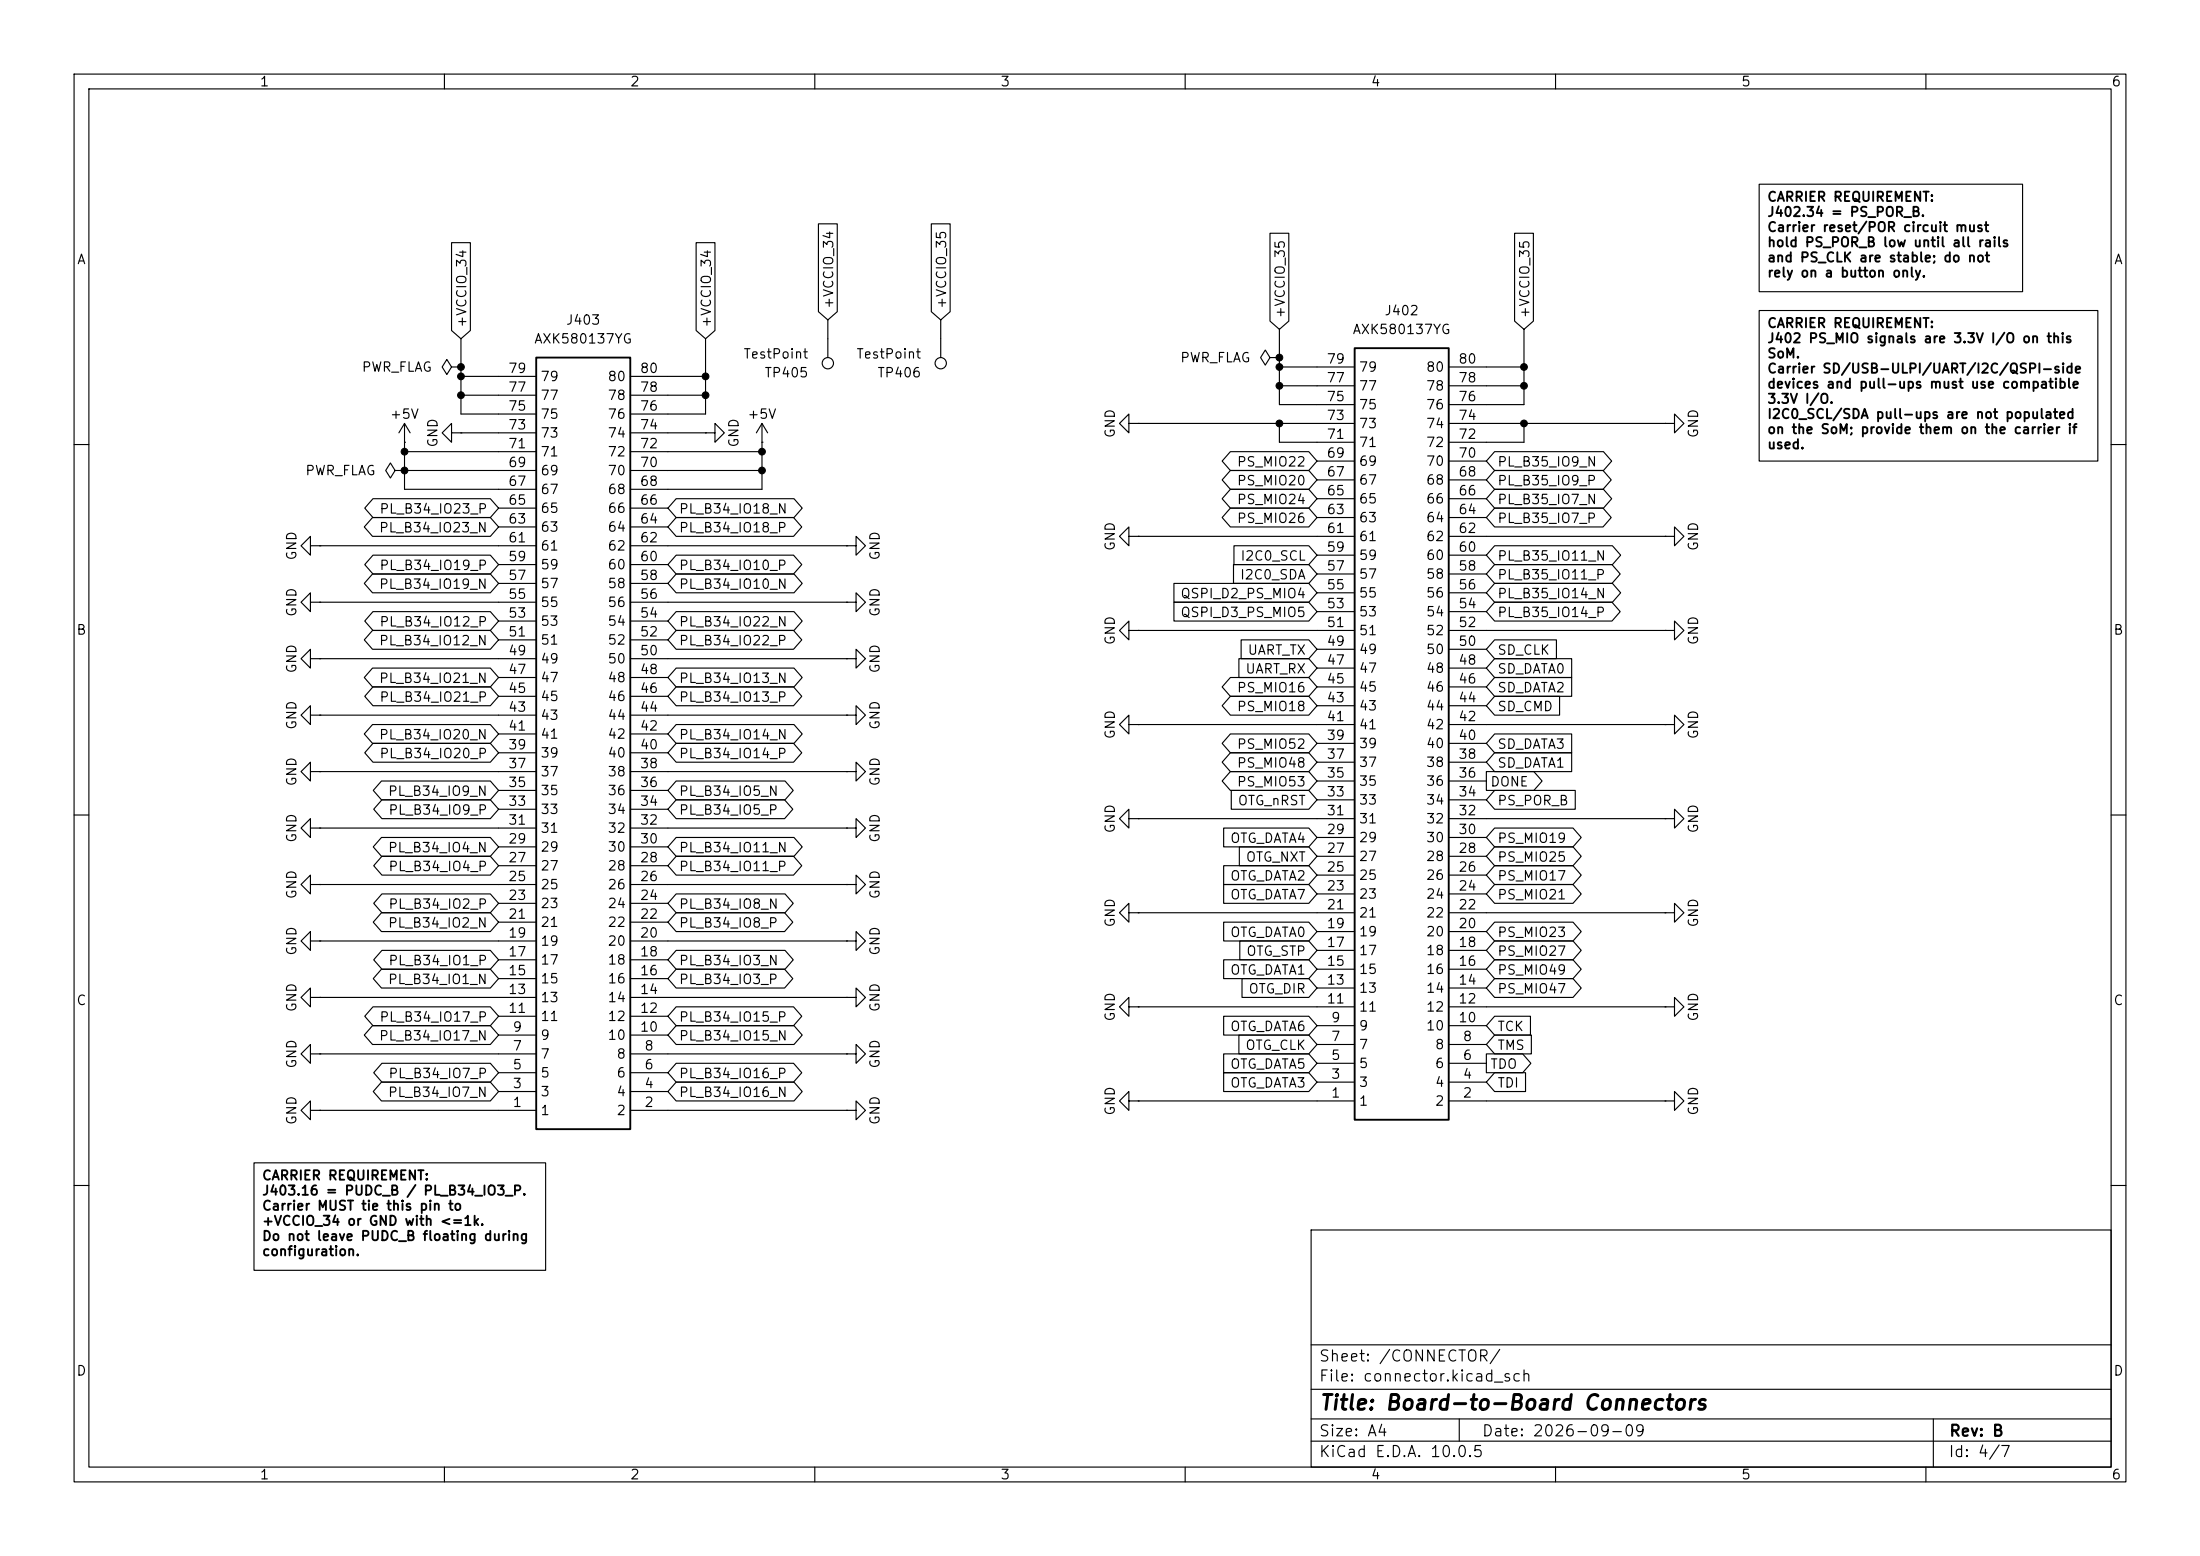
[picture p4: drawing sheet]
<svg xmlns="http://www.w3.org/2000/svg" width="297mm" height="210mm" viewBox="0 0 297 210" stroke-linecap="round" stroke-linejoin="round" font-family="sans-serif">
<g fill="none" stroke="#000" stroke-width=".15">
<path d="M10 10h277v190h-277zM12 12h273v186h-273zM60 10v2M110 10v2M160 10v2M210 10v2M260 10v2M61 32.8h2.5v11.8l-1.3 1.1-1.2-1.1zM94 32.8h2.5v11.8l-1.3 1.1-1.2-1.1zM110.5 30.2h2.5v11.9l-1.2 1.1-1.3-1.1zM125.7 30.2h2.6v11.9l-1.3 1.1-1.3-1.1zM171.4 31.5h2.6v11.8l-1.3 1.2-1.3-1.2z"/>
<path d="M204.5 31.5h2.5v11.8l-1.3 1.2-1.2-1.2zM237.5 24.9h35.5v14.5h-35.5zM54.6 59.7h.1M54.6 57.2l-.8 1.2M54.6 57.2l.8 1.2M54.6 57.2v8.8h17.8M61 58.4v-1.2l-1.3 1.2 1.3 1.3v-1.3h1.2M61 49.5l-.7-1-.6 1 .6 1 .7-1h1.2M62.2 58.4h.1M62.2 49.5h.1M62.2 58.4h10.2M62.2 45.7v10.2h10.2"/>
<path d="M62.2 53.3h10.2M62.2 50.8h10.2M85.1 58.4h10.1M85.1 53.3h10.1M85.1 50.8h10.1M95.2 58.4h1.3v1.3l1.3-1.3-1.3-1.2v1.2M95.2 58.4h.1M95.2 45.7v10.2h-10.1M102.9 59.7h.1M102.9 57.2v8.8h-17.8M102.9 57.2l.7 1.2M102.9 57.2l-.8 1.2"/>
<path d="M111.8 43.2v5.1M127 43.2v5.1M152.4 57.2v-1.3l-1.3 1.3 1.3 1.2v-1.2h1.3M153.7 57.2h.1M153.7 57.2h29.2M171.4 48.3l-.6-1.1-.6 1.1 .6 1 .6-1h1.3M172.7 48.3h.1M172.7 57.2v2.5h10.2M172.7 44.5v10.1h10.2M172.7 52.1h10.2M172.7 49.5h10.2M195.6 57.2h29.2"/>
<path d="M195.6 52.1h10.1M195.6 49.5h10.1M205.7 57.2v2.5h-10.1M205.7 44.5v10.1h-10.1M224.8 57.2h1.3v1.2l1.2-1.2-1.2-1.3v1.3M224.8 57.2h.1M237.5 41.9h45.7v20.3h-45.7zM10 60h2M41.9 73.7v-1.3l-1.3 1.3 1.3 1.2v-1.2h1.3M43.2 73.7h.1M43.2 73.7h29.2M50.3 77.5h15.9l1.1 1.2-1.1 1.3h-15.9l-1.1-1.3z"/>
<path d="M50.3 69.8h15.9l1.1 1.3-1.1 1.3h-15.9l-1.1-1.3zM50.4 74.9h15.8l1.1 1.3-1.1 1.3h-15.8l-1.2-1.3zM50.4 67.3h15.8l1.1 1.3-1.1 1.3h-15.8l-1.2-1.3zM53.3 63.5l-.6-1-.6 1 .6 1 .6-1h1.3M54.6 63.5h.1M54.6 63.5h17.8M54.6 61h17.8M67.3 78.7h5.1M67.3 76.2h5.1M67.3 71.1h5.1M67.3 68.6h5.1M85.1 78.7h5.1"/>
<path d="M85.1 76.2h5.1M85.1 73.7h29.2M85.1 71.1h5.1M85.1 68.6h5.1M85.1 63.5h17.8M85.1 61h17.8M91.3 74.9h15.8l1.1 1.3-1.1 1.3h-15.8l-1.1-1.3zM91.3 77.5h15.9l1.1 1.2-1.1 1.3h-15.9l-1.1-1.3zM91.3 67.3h15.9l1.1 1.3-1.1 1.3h-15.9l-1.1-1.3zM91.3 69.8h15.8l1.1 1.3-1.1 1.3h-15.8l-1.1-1.3zM114.3 73.7h1.3v1.2l1.2-1.2-1.2-1.3v1.3M114.3 73.7h.1"/>
<path d="M152.4 72.4v-1.3l-1.3 1.3 1.3 1.3v-1.3h1.3M153.7 72.4h.1M153.7 72.4h29.2M158.5 78.7h18.2l1.1 1.3-1.1 1.3h-18.2zM166.1 61h10.6l1.1 1.2-1.1 1.3h-10.6l-1.1-1.3zM166.1 63.5h10.6l1.1 1.3-1.1 1.2h-10.6l-1.1-1.2zM166.1 68.6h10.6l1.1 1.3-1.1 1.2h-10.6l-1.1-1.2zM166.1 66h10.6l1.1 1.3-1.1 1.3h-10.6l-1.1-1.3zM166.5 76.2h10.2l1.1 1.3-1.1 1.2h-10.2zM166.6 73.7h10.1l1.1 1.2-1.1 1.3h-10.1zM177.8 77.5h5.1M177.8 74.9h5.1"/>
<path d="M177.8 69.9h5.1M177.8 67.3h5.1M177.8 64.8h5.1M177.8 62.2h5.1M195.6 77.5h5.1M195.6 74.9h5.1M195.6 72.4h29.2M195.6 69.9h5.1M195.6 67.3h5.1M195.6 64.8h5.1M195.6 62.2h5.1M201.8 78.7h15.9l1.1 1.3-1.1 1.3h-15.9l-1.1-1.3z"/>
<path d="M201.8 76.2h15.8l1.1 1.3-1.1 1.2h-15.8l-1.1-1.2zM201.8 73.7h15.9l1.1 1.2-1.1 1.3h-15.9l-1.1-1.3zM201.8 68.6h14.6l1.1 1.3-1.1 1.2h-14.6l-1.1-1.2zM201.8 66h14.7l1.1 1.3-1.1 1.3h-14.7l-1.1-1.3zM201.8 63.5h14.6l1.1 1.3-1.1 1.2h-14.6l-1.1-1.2zM201.8 61h14.7l1.1 1.2-1.1 1.3h-14.7l-1.1-1.3zM224.8 72.4h1.3v1.3l1.2-1.3-1.2-1.3v1.3M224.8 72.4h.1M285 60h2M41.9 81.3v-1.3l-1.3 1.3 1.3 1.3v-1.3h1.3M41.9 96.5v-1.2l-1.3 1.2 1.3 1.3v-1.3h1.3M41.9 88.9v-1.3l-1.3 1.3 1.3 1.3v-1.3h1.3"/>
<path d="M43.2 81.3h.1M43.2 96.5h.1M43.2 88.9h.1M43.2 96.5h29.2M43.2 88.9h29.2M43.2 81.3h29.2M50.3 97.8h15.9l1.1 1.3-1.1 1.2h-15.9l-1.1-1.2zM50.3 90.2h15.9l1.1 1.2-1.1 1.3h-15.9l-1.1-1.3zM50.3 85.1h15.9l1.1 1.3-1.1 1.2h-15.9l-1.1-1.2zM50.4 92.7h15.8l1.1 1.3-1.1 1.3h-15.8l-1.2-1.3zM50.4 82.5h15.8l1.1 1.3-1.1 1.3h-15.8l-1.2-1.3zM67.3 99.1h5.1"/>
<path d="M67.3 94h5.1M67.3 91.4h5.1M67.3 86.4h5.1M67.3 83.8h5.1M85.1 99.1h5.1M85.1 96.5h29.2M85.1 94h5.1M85.1 91.4h5.1M85.1 88.9h29.2M85.1 86.4h5.1M85.1 83.8h5.1M85.1 81.3h29.2"/>
<path d="M91.3 97.8h15.9l1.1 1.3-1.1 1.2h-15.9l-1.1-1.2zM91.3 90.2h15.9l1.1 1.2-1.1 1.3h-15.9l-1.1-1.3zM91.3 85.1h15.8l1.1 1.3-1.1 1.2h-15.8l-1.1-1.2zM91.3 82.5h15.9l1.1 1.3-1.1 1.3h-15.9l-1.1-1.3zM91.3 92.7h15.8l1.1 1.3-1.1 1.3h-15.8l-1.1-1.3zM114.3 88.9h1.3v1.3l1.2-1.3-1.2-1.3v1.3M114.3 88.9h.1M114.3 96.5h1.3v1.3l1.2-1.3-1.2-1.2v1.2M114.3 96.5h.1M114.3 81.3h1.3v1.3l1.2-1.3-1.2-1.3v1.3M114.3 81.3h.1M152.4 97.8v-1.3l-1.3 1.3 1.3 1.3v-1.3h1.3"/>
<path d="M152.4 85.1v-1.3l-1.3 1.3 1.3 1.3v-1.3h1.3M153.7 97.8h.1M153.7 85.1h.1M153.7 97.8h29.2M153.7 85.1h29.2M158.5 81.3h18.2l1.1 1.3-1.1 1.2h-18.2zM166.1 91.4h10.6l1.1 1.3-1.1 1.3h-10.6l-1.1-1.3zM166.1 99.1h10.6l1.1 1.2-1.1 1.3h-10.6l-1.1-1.3zM166.1 94h10.6l1.1 1.3-1.1 1.2h-10.6l-1.1-1.2zM167.3 88.9h9.4l1.1 1.3-1.1 1.2h-9.4zM167.6 86.4h9.1l1.1 1.2-1.1 1.3h-9.1zM177.8 95.3h5.1"/>
<path d="M177.8 92.7h5.1M177.8 90.2h5.1M177.8 87.6h5.1M177.8 82.6h5.1M177.8 80h5.1M195.6 97.8h29.2M195.6 95.3h5.1M195.6 92.7h5.1M195.6 90.2h5.1M195.6 87.6h5.1M195.6 85.1h29.2M195.6 82.6h5.1"/>
<path d="M195.6 80h5.1M201.8 81.3h15.8l1.1 1.3-1.1 1.2h-15.8l-1.1-1.2zM201.8 94h8.7v2.5h-8.7l-1.1-1.2zM201.8 99.1h10.4v2.5h-10.4l-1.1-1.3zM201.8 88.9h10.4v2.5h-10.4l-1.1-1.2zM201.8 86.4h8.3v2.5h-8.3l-1.1-1.3zM201.8 91.4h10.4v2.6h-10.4l-1.1-1.3zM224.8 85.1h1.3v1.3l1.2-1.3-1.2-1.3v1.3M224.8 85.1h.1M224.8 97.8h1.3v1.3l1.2-1.3-1.2-1.3v1.3M224.8 97.8h.1M10 110h2"/>
<path d="M41.9 111.8v-1.3l-1.3 1.3 1.3 1.2v-1.2h1.3M41.9 104.1v-1.2l-1.3 1.2 1.3 1.3v-1.3h1.3M41.9 119.4v-1.3l-1.3 1.3 1.3 1.3v-1.3h1.3M43.2 111.8h.1M43.2 104.1h.1M43.2 119.4h.1M43.2 119.4h29.2M43.2 111.8h29.2M43.2 104.1h29.2M50.4 100.3h15.8l1.1 1.3-1.1 1.3h-15.8l-1.2-1.3zM51.5 113h14.7l1.1 1.3-1.1 1.3h-14.7l-1.1-1.3zM51.5 105.4h14.7l1.1 1.3-1.1 1.3h-14.7l-1.1-1.3z"/>
<path d="M51.6 115.6h14.6l1.1 1.2-1.1 1.3h-14.6l-1.2-1.3zM51.6 107.9h14.6l1.1 1.3-1.1 1.3h-14.6l-1.2-1.3zM67.3 116.8h5.1M67.3 114.3h5.1M67.3 109.2h5.1M67.3 106.7h5.1M67.3 101.6h5.1M85.1 119.4h29.2M85.1 116.8h5.1M85.1 114.3h5.1M85.1 111.8h29.2M85.1 109.2h5.1"/>
<path d="M85.1 106.7h5.1M85.1 104.1h29.2M85.1 101.6h5.1M91.3 113h15.9l1.1 1.3-1.1 1.3h-15.9l-1.1-1.3zM91.3 105.4h14.7l1.1 1.3-1.1 1.3h-14.7l-1.1-1.3zM91.3 107.9h14.6l1.1 1.3-1.1 1.3h-14.6l-1.1-1.3zM91.3 115.6h15.8l1.1 1.2-1.1 1.3h-15.8l-1.1-1.3zM91.3 100.3h15.8l1.1 1.3-1.1 1.3h-15.8l-1.1-1.3zM114.3 119.4h1.3v1.3l1.2-1.3-1.2-1.3v1.3M114.3 119.4h.1M114.3 104.1h1.3v1.3l1.2-1.3-1.2-1.2v1.2M114.3 104.1h.1"/>
<path d="M114.3 111.8h1.3v1.2l1.2-1.2-1.2-1.3v1.3M114.3 111.8h.1M152.4 110.5v-1.3l-1.3 1.3 1.3 1.3v-1.3h1.3M153.7 110.5h.1M153.7 110.5h29.2M165.2 119.4h11.5l1.1 1.3-1.1 1.2h-11.5zM165.2 116.8h11.5l1.1 1.3-1.1 1.3h-11.5zM165.2 111.8h11.5l1.1 1.2-1.1 1.3h-11.5zM166.1 104.1h10.6l1.1 1.3-1.1 1.3h-10.6l-1.1-1.3zM166.1 101.6h10.6l1.1 1.3-1.1 1.2h-10.6l-1.1-1.2zM166.2 106.7h10.5l1.1 1.3-1.1 1.2h-10.5zM167.3 114.3h9.4l1.1 1.3-1.1 1.2h-9.4z"/>
<path d="M177.8 118.1h5.1M177.8 115.6h5.1M177.8 113h5.1M177.8 108h5.1M177.8 105.4h5.1M177.8 102.9h5.1M177.8 100.3h5.1M195.6 118.1h5.1M195.6 115.6h5.1M195.6 113h5.1M195.6 110.5h29.2M195.6 108h5.1"/>
<path d="M195.6 105.4h5.1M195.6 102.9h5.1M195.6 100.3h5.1M200.7 104.1h6.4l1.1 1.3-1.1 1.3h-6.4zM201.8 106.7h10.9v2.5h-10.9l-1.1-1.2zM201.8 101.6h10.4v2.5h-10.4l-1.1-1.2zM201.8 111.8h10.6l1.1 1.2-1.1 1.3h-10.6l-1.1-1.3zM201.8 119.4h10.6l1.1 1.3-1.1 1.2h-10.6l-1.1-1.2zM201.8 116.8h10.6l1.1 1.3-1.1 1.3h-10.6l-1.1-1.3zM201.8 114.3h10.6l1.1 1.3-1.1 1.2h-10.6l-1.1-1.2zM224.8 110.5h1.3v1.3l1.2-1.3-1.2-1.3v1.3M224.8 110.5h.1"/>
<path d="M285 110h2M41.9 134.6v-1.2l-1.3 1.2 1.3 1.3v-1.3h1.3M41.9 127v-1.3l-1.3 1.3 1.3 1.3v-1.3h1.3M43.2 134.6h.1M43.2 127h.1M43.2 134.6h29.2M43.2 127h29.2M50.3 138.4h15.9l1.1 1.3-1.1 1.3h-15.9l-1.1-1.3zM50.4 135.9h15.8l1.1 1.3-1.1 1.2h-15.8l-1.2-1.2zM51.5 123.2h14.7l1.1 1.3-1.1 1.2h-14.7l-1.1-1.2zM51.5 130.8h14.7l1.1 1.3-1.1 1.3h-14.7l-1.1-1.3zM51.6 120.6h14.6l1.1 1.3-1.1 1.3h-14.6l-1.2-1.3z"/>
<path d="M51.6 128.3h14.6l1.1 1.2-1.1 1.3h-14.6l-1.2-1.3zM67.3 139.7h5.1M67.3 137.2h5.1M67.3 132.1h5.1M67.3 129.5h5.1M67.3 124.5h5.1M67.3 121.9h5.1M85.1 139.7h5.1M85.1 137.2h5.1M85.1 134.6h29.2M85.1 132.1h5.1M85.1 129.5h5.1"/>
<path d="M85.1 127h29.2M85.1 124.5h5.1M85.1 121.9h5.1M91.3 135.9h15.8l1.1 1.3-1.1 1.2h-15.8l-1.1-1.2zM91.3 120.6h14.7l1.1 1.3-1.1 1.3h-14.7l-1.1-1.3zM91.3 123.2h14.6l1.1 1.3-1.1 1.2h-14.6l-1.1-1.2zM91.3 128.3h14.7l1.1 1.2-1.1 1.3h-14.7l-1.1-1.3zM91.3 130.8h14.6l1.1 1.3-1.1 1.3h-14.6l-1.1-1.3zM91.3 138.4h15.9l1.1 1.3-1.1 1.3h-15.9l-1.1-1.3zM114.3 134.6h1.3v1.3l1.2-1.3-1.2-1.2v1.2M114.3 134.6h.1M114.3 127h1.3v1.3l1.2-1.3-1.2-1.3v1.3"/>
<path d="M114.3 127h.1M152.4 135.9v-1.3l-1.3 1.3 1.3 1.3v-1.3h1.3M152.4 123.2v-1.3l-1.3 1.3 1.3 1.3v-1.3h1.3M153.7 135.9h.1M153.7 123.2h.1M153.7 135.9h29.2M153.7 123.2h29.2M165.2 124.5h11.5l1.1 1.2-1.1 1.3h-11.5zM165.2 137.2h11.5l1.1 1.2-1.1 1.3h-11.5zM165.2 129.5h11.5l1.1 1.3-1.1 1.3h-11.5zM167.3 139.7h9.4l1.1 1.3-1.1 1.2h-9.4zM167.4 127h9.3l1.1 1.3-1.1 1.2h-9.3z"/>
<path d="M167.7 132.1h9l1.1 1.3-1.1 1.2h-9zM177.8 138.4h5.1M177.8 133.4h5.1M177.8 130.8h5.1M177.8 128.3h5.1M177.8 125.7h5.1M177.8 120.7h5.1M195.6 138.4h5.1M195.6 135.9h29.2M195.6 133.4h5.1M195.6 130.8h5.1M195.6 128.3h5.1"/>
<path d="M195.6 125.7h5.1M195.6 123.2h29.2M195.6 120.7h5.1M201.8 127h10.6l1.1 1.3-1.1 1.2h-10.6l-1.1-1.2zM201.8 129.5h10.6l1.1 1.3-1.1 1.3h-10.6l-1.1-1.3zM201.8 132.1h10.6l1.1 1.3-1.1 1.2h-10.6l-1.1-1.2zM201.8 137.2h4.8v2.5h-4.8l-1.1-1.3zM201.8 124.5h10.6l1.1 1.2-1.1 1.3h-10.6l-1.1-1.3zM201.8 139.7h4.9v2.5h-4.9l-1.1-1.2zM224.8 135.9h1.3v1.3l1.2-1.3-1.2-1.3v1.3M224.8 135.9h.1M224.8 123.2h1.3v1.3l1.2-1.3-1.2-1.3v1.3"/>
<path d="M224.8 123.2h.1M34.3 156.9h39.4v14.6h-39.4zM41.9 149.9v-1.3l-1.3 1.3 1.3 1.2v-1.2h1.3M41.9 142.2v-1.2l-1.3 1.2 1.3 1.3v-1.3h1.3M43.2 149.9h.1M43.2 142.2h.1M43.2 149.9h29.2M43.2 142.2h29.2M51.5 146h14.7l1.1 1.3-1.1 1.3h-14.7l-1.1-1.3zM51.6 143.5h14.6l1.1 1.3-1.1 1.3h-14.6l-1.2-1.3zM67.3 147.3h5.1M67.3 144.8h5.1"/>
<path d="M85.1 149.9h29.2M85.1 147.3h5.1M85.1 144.8h5.1M85.1 142.2h29.2M91.3 146h15.9l1.1 1.3-1.1 1.3h-15.9l-1.1-1.3zM91.3 143.5h15.8l1.1 1.3-1.1 1.3h-15.8l-1.1-1.3zM114.3 149.9h1.3v1.2l1.2-1.2-1.2-1.3v1.3M114.3 149.9h.1M114.3 142.2h1.3v1.3l1.2-1.3-1.2-1.2v1.2M114.3 142.2h.1M152.4 148.6v-1.3l-1.3 1.3 1.3 1.3v-1.3h1.3M153.7 148.6h.1"/>
<path d="M153.7 148.6h29.2M165.2 144.8h11.5l1.1 1.3-1.1 1.2h-11.5zM165.2 142.2h11.5l1.1 1.3-1.1 1.3h-11.5zM177.8 146.1h5.1M177.8 143.5h5.1M177.8 141h5.1M195.6 148.6h29.2M195.6 146.1h5.1M195.6 143.5h5.1M195.6 141h5.1M200.7 142.2h4.9l1.1 1.3-1.1 1.3h-4.9zM201.8 144.8h4.1v2.5h-4.1l-1.1-1.2z"/>
<path d="M224.8 148.6h1.3v1.3l1.2-1.3-1.2-1.3v1.3M224.8 148.6h.1M10 160h2M177 166h108v32h-108zM285 160h2M60 198v2M110 198v2M160 198v2M177 194.5h108M177 191.5h108M177 187.5h108M177 181.5h108"/>
<path d="M197 191.5v3M210 198v2M260 198v2M261 191.5v6.5"/>
<circle cx="111.8" cy="49" r=".76"/>
<circle cx="127" cy="49" r=".76"/>
</g>
<path d="M72.4 48.3h12.7v104.1h-12.7zM182.9 47h12.7v104.1h-12.7z" fill="none" stroke="#000" stroke-width=".25"/>
<g fill="#000" stroke="#000" stroke-width=".14">
<circle cx="62.2" cy="49.5" r=".46"/>
<circle cx="62.2" cy="53.3" r=".46"/>
<circle cx="62.2" cy="50.8" r=".46"/>
<circle cx="95.2" cy="53.3" r=".46"/>
<circle cx="95.2" cy="50.8" r=".46"/>
<circle cx="172.7" cy="48.3" r=".46"/>
<circle cx="172.7" cy="52.1" r=".46"/>
<circle cx="172.7" cy="57.2" r=".46"/>
<circle cx="172.7" cy="49.5" r=".46"/>
<circle cx="205.7" cy="52.1" r=".46"/>
<circle cx="205.7" cy="57.2" r=".46"/>
<circle cx="205.7" cy="49.5" r=".46"/>
<circle cx="54.6" cy="63.5" r=".46"/>
<circle cx="54.6" cy="61" r=".46"/>
<circle cx="102.9" cy="61" r=".46"/>
<circle cx="102.9" cy="63.5" r=".46"/>
</g>
<text font-size="2" x="178" y="190.8">Title: Board-to-Board Connectors</text>
<g font-size="1.5">
<text x="178" y="184.1">Sheet: /CONNECTOR/</text>
<text x="178" y="186.8">File: connector.kicad_sch</text>
<text x="178" y="197">KiCad E.D.A. 10.0.5</text>
<text x="178" y="194.2">Size: A4</text>
<text x="200" y="194.2">Date: 2026-09-09</text>
<text x="263" y="197">Id: 4/7</text>
<text x="263" y="194.2">Rev: B</text>
</g>
<g font-size="1.3">
<text x="35" y="12">1</text>
<text x="85" y="12">2</text>
<text x="135" y="12">3</text>
<text x="185" y="12">4</text>
<text x="235" y="12">5</text>
<text x="285" y="12">6</text>
<text x="238.5" y="27.5">CARRIER REQUIREMENT:</text>
<text x="238.5" y="29.6">J402.34 = PS_POR_B.</text>
<text x="10.3" y="36">A</text>
<text x="238.5" y="31.6">Carrier reset/POR circuit must</text>
<text x="238.5" y="33.7">hold PS_POR_B low until all rails</text>
<text x="238.5" y="35.7">and PS_CLK are stable; do not</text>
<text x="285.3" y="36">A</text>
<text x="112.8" y="41.8" transform="rotate(-90 112.8 41.8)">+VCCIO_34</text>
<text x="128.1" y="41.8" transform="rotate(-90 128.1 41.8)">+VCCIO_35</text>
<text x="238.5" y="37.7">rely on a button only.</text>
<text x="63.3" y="44.3" transform="rotate(-90 63.3 44.3)">+VCCIO_34</text>
<text x="72" y="46.7">AXK580137YG</text>
<text x="76.3" y="44.1">J403</text>
<text x="96.3" y="44.3" transform="rotate(-90 96.3 44.3)">+VCCIO_34</text>
<text x="173.8" y="43" transform="rotate(-90 173.8 43)">+VCCIO_35</text>
<text x="182.5" y="45.4">AXK580137YG</text>
<text x="186.8" y="42.9">J402</text>
<text x="206.8" y="43" transform="rotate(-90 206.8 43)">+VCCIO_35</text>
<text x="238.5" y="44.6">CARRIER REQUIREMENT:</text>
<text x="238.5" y="46.6">J402 PS_MIO signals are 3.3V I/O on this</text>
<text x="48.7" y="50.5">PWR_FLAG</text>
<text x="68.5" y="53.2">77</text>
<text x="68.5" y="50.7">79</text>
<text x="72.9" y="51.8">79</text>
<text x="81.9" y="51.8">80</text>
<text x="86.3" y="53.2">78</text>
<text x="86.3" y="50.7">80</text>
<text x="100.3" y="48.7">TestPoint</text>
<text x="103.1" y="51.3">TP405</text>
<text x="115.5" y="48.7">TestPoint</text>
<text x="118.4" y="51.3">TP406</text>
<text x="159.2" y="49.2">PWR_FLAG</text>
<text x="179" y="51.9">77</text>
<text x="179" y="49.4">79</text>
<text x="183.4" y="53">77</text>
<text x="183.4" y="50.5">79</text>
<text x="192.4" y="53">78</text>
<text x="192.4" y="50.5">80</text>
<text x="196.8" y="51.9">78</text>
<text x="196.8" y="49.4">80</text>
<text x="238.5" y="48.7">SoM.</text>
<text x="238.5" y="50.7">Carrier SD/USB-ULPI/UART/I2C/QSPI-side</text>
<text x="238.5" y="52.7">devices and pull-ups must use compatible</text>
<text x="52.5" y="56.8">+5V</text>
<text x="68.5" y="58.3">73</text>
<text x="68.5" y="55.7">75</text>
<text x="72.9" y="59.4">73</text>
<text x="72.9" y="56.8">75</text>
<text x="72.9" y="54.3">77</text>
<text x="81.9" y="59.4">74</text>
<text x="81.9" y="56.8">76</text>
<text x="81.9" y="54.3">78</text>
<text x="86.3" y="58.3">74</text>
<text x="86.3" y="55.7">76</text>
<text x="100.8" y="56.8">+5V</text>
<text x="150.8" y="59.2" transform="rotate(-90 150.8 59.2)">GND</text>
<text x="179" y="59.6">71</text>
<text x="179" y="57">73</text>
<text x="179" y="54.5">75</text>
<text x="183.4" y="58.1">73</text>
<text x="183.4" y="55.6">75</text>
<text x="192.4" y="58.1">74</text>
<text x="192.4" y="55.6">76</text>
<text x="196.8" y="59.6">72</text>
<text x="196.8" y="57">74</text>
<text x="196.8" y="54.5">76</text>
<text x="229.6" y="59.2" transform="rotate(-90 229.6 59.2)">GND</text>
<text x="238.5" y="54.8">3.3V I/O.</text>
<text x="238.5" y="56.8">I2C0_SCL/SDA pull-ups are not populated</text>
<text x="238.5" y="58.9">on the SoM; provide them on the carrier if</text>
<text x="41.1" y="64.5">PWR_FLAG</text>
<text x="59.4" y="60.5" transform="rotate(-90 59.4 60.5)">GND</text>
<text x="68.5" y="65.9">67</text>
<text x="68.5" y="63.4">69</text>
<text x="68.5" y="60.8">71</text>
<text x="72.9" y="64.5">69</text>
<text x="72.9" y="61.9">71</text>
<text x="81.9" y="64.5">70</text>
<text x="81.9" y="61.9">72</text>
<text x="86.3" y="65.9">68</text>
<text x="86.3" y="63.4">70</text>
<text x="86.3" y="60.8">72</text>
<text x="100" y="60.5" transform="rotate(-90 100 60.5)">GND</text>
<text x="166.9" y="63.3">PS_MIO22</text>
<text x="166.9" y="65.8">PS_MIO20</text>
<text x="179" y="64.6">67</text>
<text x="179" y="62.1">69</text>
<text x="183.4" y="65.7">67</text>
<text x="183.4" y="63.2">69</text>
<text x="183.4" y="60.7">71</text>
<text x="192.4" y="65.7">68</text>
<text x="192.4" y="63.2">70</text>
<text x="192.4" y="60.7">72</text>
<text x="196.8" y="64.6">68</text>
<text x="196.8" y="62.1">70</text>
<text x="202.1" y="65.8">PL_B35_IO9_P</text>
<text x="202.1" y="63.3">PL_B35_IO9_N</text>
<text x="238.5" y="60.9">used.</text>
<text x="51.1" y="69.6">PL_B34_IO23_P</text>
<text x="68.5" y="71">63</text>
<text x="68.5" y="68.4">65</text>
<text x="72.9" y="69.5">65</text>
<text x="72.9" y="67">67</text>
<text x="81.9" y="69.5">66</text>
<text x="81.9" y="67">68</text>
<text x="86.3" y="71">64</text>
<text x="86.3" y="68.4">66</text>
<text x="91.6" y="69.6">PL_B34_IO18_N</text>
<text x="166.9" y="70.9">PS_MIO26</text>
<text x="166.9" y="68.4">PS_MIO24</text>
<text x="179" y="69.7">63</text>
<text x="179" y="67.2">65</text>
<text x="183.4" y="70.8">63</text>
<text x="183.4" y="68.3">65</text>
<text x="192.4" y="70.8">64</text>
<text x="192.4" y="68.3">66</text>
<text x="196.8" y="69.7">64</text>
<text x="196.8" y="67.2">66</text>
<text x="202.1" y="70.9">PL_B35_IO7_P</text>
<text x="202.1" y="68.4">PL_B35_IO7_N</text>
<text x="40.3" y="75.7" transform="rotate(-90 40.3 75.7)">GND</text>
<text x="51.1" y="72.2">PL_B34_IO23_N</text>
<text x="51.1" y="77.3">PL_B34_IO19_P</text>
<text x="68.5" y="76.1">59</text>
<text x="68.5" y="73.5">61</text>
<text x="72.9" y="77.2">59</text>
<text x="72.9" y="74.6">61</text>
<text x="72.9" y="72.1">63</text>
<text x="81.9" y="77.2">60</text>
<text x="81.9" y="74.6">62</text>
<text x="81.9" y="72.1">64</text>
<text x="86.3" y="76.1">60</text>
<text x="86.3" y="73.5">62</text>
<text x="91.6" y="77.3">PL_B34_IO10_P</text>
<text x="91.6" y="72.2">PL_B34_IO18_P</text>
<text x="119.1" y="75.7" transform="rotate(-90 119.1 75.7)">GND</text>
<text x="150.8" y="74.5" transform="rotate(-90 150.8 74.5)">GND</text>
<text x="167.4" y="76">I2C0_SCL</text>
<text x="179" y="77.3">57</text>
<text x="179" y="74.8">59</text>
<text x="179" y="72.3">61</text>
<text x="183.4" y="75.9">59</text>
<text x="183.4" y="73.4">61</text>
<text x="192.4" y="75.9">60</text>
<text x="192.4" y="73.4">62</text>
<text x="196.8" y="77.3">58</text>
<text x="196.8" y="74.8">60</text>
<text x="196.8" y="72.3">62</text>
<text x="202.1" y="76">PL_B35_IO11_N</text>
<text x="229.6" y="74.5" transform="rotate(-90 229.6 74.5)">GND</text>
<text x="40.3" y="83.3" transform="rotate(-90 40.3 83.3)">GND</text>
<text x="51.1" y="79.8">PL_B34_IO19_N</text>
<text x="68.5" y="83.7">53</text>
<text x="68.5" y="81.1">55</text>
<text x="68.5" y="78.6">57</text>
<text x="72.9" y="82.2">55</text>
<text x="72.9" y="79.7">57</text>
<text x="81.9" y="82.2">56</text>
<text x="81.9" y="79.7">58</text>
<text x="86.3" y="83.7">54</text>
<text x="86.3" y="81.1">56</text>
<text x="86.3" y="78.6">58</text>
<text x="91.6" y="79.8">PL_B34_IO10_N</text>
<text x="119.1" y="83.3" transform="rotate(-90 119.1 83.3)">GND</text>
<text x="159.3" y="81.1">QSPI_D2_PS_MIO4</text>
<text x="159.3" y="83.6">QSPI_D3_PS_MIO5</text>
<text x="167.3" y="78.5">I2C0_SDA</text>
<text x="179" y="82.4">53</text>
<text x="179" y="79.9">55</text>
<text x="183.4" y="83.5">53</text>
<text x="183.4" y="81">55</text>
<text x="183.4" y="78.4">57</text>
<text x="192.4" y="83.5">54</text>
<text x="192.4" y="81">56</text>
<text x="192.4" y="78.4">58</text>
<text x="196.8" y="82.4">54</text>
<text x="196.8" y="79.9">56</text>
<text x="202.1" y="81.1">PL_B35_IO14_N</text>
<text x="202.1" y="78.5">PL_B35_IO11_P</text>
<text x="202.1" y="83.6">PL_B35_IO14_P</text>
<text x="10.2" y="86">B</text>
<text x="51.1" y="87.4">PL_B34_IO12_N</text>
<text x="51.1" y="84.9">PL_B34_IO12_P</text>
<text x="68.5" y="88.8">49</text>
<text x="68.5" y="86.2">51</text>
<text x="72.9" y="89.9">49</text>
<text x="72.9" y="87.3">51</text>
<text x="72.9" y="84.8">53</text>
<text x="81.9" y="89.9">50</text>
<text x="81.9" y="87.3">52</text>
<text x="81.9" y="84.8">54</text>
<text x="86.3" y="88.8">50</text>
<text x="86.3" y="86.2">52</text>
<text x="91.6" y="87.4">PL_B34_IO22_P</text>
<text x="91.6" y="84.9">PL_B34_IO22_N</text>
<text x="150.8" y="87.2" transform="rotate(-90 150.8 87.2)">GND</text>
<text x="168.3" y="88.7">UART_TX</text>
<text x="179" y="87.5">49</text>
<text x="179" y="85">51</text>
<text x="183.4" y="88.6">49</text>
<text x="183.4" y="86.1">51</text>
<text x="192.4" y="88.6">50</text>
<text x="192.4" y="86.1">52</text>
<text x="196.8" y="87.5">50</text>
<text x="196.8" y="85">52</text>
<text x="202.1" y="88.7">SD_CLK</text>
<text x="229.6" y="87.2" transform="rotate(-90 229.6 87.2)">GND</text>
<text x="285.2" y="86">B</text>
<text x="40.3" y="91" transform="rotate(-90 40.3 91)">GND</text>
<text x="51.1" y="92.5">PL_B34_IO21_N</text>
<text x="51.1" y="95">PL_B34_IO21_P</text>
<text x="68.5" y="93.8">45</text>
<text x="68.5" y="91.3">47</text>
<text x="72.9" y="94.9">45</text>
<text x="72.9" y="92.4">47</text>
<text x="81.9" y="94.9">46</text>
<text x="81.9" y="92.4">48</text>
<text x="86.3" y="93.8">46</text>
<text x="86.3" y="91.3">48</text>
<text x="91.6" y="92.5">PL_B34_IO13_N</text>
<text x="91.6" y="95">PL_B34_IO13_P</text>
<text x="119.1" y="91" transform="rotate(-90 119.1 91)">GND</text>
<text x="166.9" y="93.8">PS_MIO16</text>
<text x="168" y="91.2">UART_RX</text>
<text x="179" y="95.1">43</text>
<text x="179" y="92.6">45</text>
<text x="179" y="90">47</text>
<text x="183.4" y="93.7">45</text>
<text x="183.4" y="91.1">47</text>
<text x="192.4" y="93.7">46</text>
<text x="192.4" y="91.1">48</text>
<text x="196.8" y="95.1">44</text>
<text x="196.8" y="92.6">46</text>
<text x="196.8" y="90">48</text>
<text x="202.1" y="91.2">SD_DATA0</text>
<text x="202.1" y="93.8">SD_DATA2</text>
<text x="40.3" y="98.6" transform="rotate(-90 40.3 98.6)">GND</text>
<text x="51.1" y="100.1">PL_B34_IO20_N</text>
<text x="68.5" y="101.5">39</text>
<text x="68.5" y="98.9">41</text>
<text x="68.5" y="96.4">43</text>
<text x="72.9" y="100">41</text>
<text x="72.9" y="97.5">43</text>
<text x="81.9" y="100">42</text>
<text x="81.9" y="97.5">44</text>
<text x="86.3" y="101.5">40</text>
<text x="86.3" y="98.9">42</text>
<text x="86.3" y="96.4">44</text>
<text x="91.6" y="100.1">PL_B34_IO14_N</text>
<text x="119.1" y="98.6" transform="rotate(-90 119.1 98.6)">GND</text>
<text x="150.8" y="99.9" transform="rotate(-90 150.8 99.9)">GND</text>
<text x="166.9" y="101.4">PS_MIO52</text>
<text x="166.9" y="96.3">PS_MIO18</text>
<text x="179" y="100.2">39</text>
<text x="179" y="97.7">41</text>
<text x="183.4" y="101.3">39</text>
<text x="183.4" y="98.8">41</text>
<text x="183.4" y="96.2">43</text>
<text x="192.4" y="101.3">40</text>
<text x="192.4" y="98.8">42</text>
<text x="192.4" y="96.2">44</text>
<text x="196.8" y="100.2">40</text>
<text x="196.8" y="97.7">42</text>
<text x="202.1" y="96.3">SD_CMD</text>
<text x="202.1" y="101.4">SD_DATA3</text>
<text x="229.6" y="99.9" transform="rotate(-90 229.6 99.9)">GND</text>
<text x="40.3" y="106.2" transform="rotate(-90 40.3 106.2)">GND</text>
<text x="51.1" y="102.7">PL_B34_IO20_P</text>
<text x="52.3" y="107.7">PL_B34_IO9_N</text>
<text x="68.5" y="106.5">35</text>
<text x="68.5" y="104">37</text>
<text x="72.9" y="107.6">35</text>
<text x="72.9" y="105.1">37</text>
<text x="72.9" y="102.6">39</text>
<text x="81.9" y="107.6">36</text>
<text x="81.9" y="105.1">38</text>
<text x="81.9" y="102.6">40</text>
<text x="86.3" y="106.5">36</text>
<text x="86.3" y="104">38</text>
<text x="91.6" y="107.7">PL_B34_IO5_N</text>
<text x="91.6" y="102.7">PL_B34_IO14_P</text>
<text x="119.1" y="106.2" transform="rotate(-90 119.1 106.2)">GND</text>
<text x="166.9" y="106.5">PS_MIO53</text>
<text x="166.9" y="103.9">PS_MIO48</text>
<text x="179" y="107.8">33</text>
<text x="179" y="105.3">35</text>
<text x="179" y="102.7">37</text>
<text x="183.4" y="106.4">35</text>
<text x="183.4" y="103.8">37</text>
<text x="192.4" y="106.4">36</text>
<text x="192.4" y="103.8">38</text>
<text x="196.8" y="107.8">34</text>
<text x="196.8" y="105.3">36</text>
<text x="196.8" y="102.7">38</text>
<text x="201.1" y="106.5">DONE</text>
<text x="202.1" y="103.9">SD_DATA1</text>
<text x="40.3" y="113.8" transform="rotate(-90 40.3 113.8)">GND</text>
<text x="52.3" y="110.3">PL_B34_IO9_P</text>
<text x="68.5" y="111.6">31</text>
<text x="68.5" y="109.1">33</text>
<text x="72.9" y="112.7">31</text>
<text x="72.9" y="110.2">33</text>
<text x="81.9" y="112.7">32</text>
<text x="81.9" y="110.2">34</text>
<text x="86.3" y="111.6">32</text>
<text x="86.3" y="109.1">34</text>
<text x="91.6" y="110.3">PL_B34_IO5_P</text>
<text x="119.1" y="113.8" transform="rotate(-90 119.1 113.8)">GND</text>
<text x="150.8" y="112.6" transform="rotate(-90 150.8 112.6)">GND</text>
<text x="167" y="109">OTG_nRST</text>
<text x="179" y="112.9">29</text>
<text x="179" y="110.4">31</text>
<text x="183.4" y="114">29</text>
<text x="183.4" y="111.5">31</text>
<text x="183.4" y="108.9">33</text>
<text x="192.4" y="114">30</text>
<text x="192.4" y="111.5">32</text>
<text x="192.4" y="108.9">34</text>
<text x="196.8" y="112.9">30</text>
<text x="196.8" y="110.4">32</text>
<text x="202.1" y="109">PS_POR_B</text>
<text x="229.6" y="112.6" transform="rotate(-90 229.6 112.6)">GND</text>
<text x="52.3" y="115.4">PL_B34_IO4_N</text>
<text x="52.3" y="117.9">PL_B34_IO4_P</text>
<text x="68.5" y="119.2">25</text>
<text x="68.5" y="116.7">27</text>
<text x="68.5" y="114.2">29</text>
<text x="72.9" y="117.8">27</text>
<text x="72.9" y="115.3">29</text>
<text x="81.9" y="117.8">28</text>
<text x="81.9" y="115.3">30</text>
<text x="86.3" y="119.2">26</text>
<text x="86.3" y="116.7">28</text>
<text x="86.3" y="114.2">30</text>
<text x="91.6" y="115.4">PL_B34_IO11_N</text>
<text x="91.6" y="117.9">PL_B34_IO11_P</text>
<text x="166" y="119.2">OTG_DATA2</text>
<text x="166" y="114.1">OTG_DATA4</text>
<text x="168.1" y="116.6">OTG_NXT</text>
<text x="179" y="118">25</text>
<text x="179" y="115.4">27</text>
<text x="183.4" y="119.1">25</text>
<text x="183.4" y="116.5">27</text>
<text x="192.4" y="119.1">26</text>
<text x="192.4" y="116.5">28</text>
<text x="196.8" y="118">26</text>
<text x="196.8" y="115.4">28</text>
<text x="202.1" y="114.1">PS_MIO19</text>
<text x="202.1" y="119.2">PS_MIO17</text>
<text x="202.1" y="116.6">PS_MIO25</text>
<text x="40.3" y="121.4" transform="rotate(-90 40.3 121.4)">GND</text>
<text x="52.3" y="125.5">PL_B34_IO2_N</text>
<text x="52.3" y="123">PL_B34_IO2_P</text>
<text x="68.5" y="124.3">21</text>
<text x="68.5" y="121.8">23</text>
<text x="72.9" y="125.4">21</text>
<text x="72.9" y="122.9">23</text>
<text x="72.9" y="120.3">25</text>
<text x="81.9" y="125.4">22</text>
<text x="81.9" y="122.9">24</text>
<text x="81.9" y="120.3">26</text>
<text x="86.3" y="124.3">22</text>
<text x="86.3" y="121.8">24</text>
<text x="91.6" y="123">PL_B34_IO8_N</text>
<text x="91.6" y="125.5">PL_B34_IO8_P</text>
<text x="119.1" y="121.4" transform="rotate(-90 119.1 121.4)">GND</text>
<text x="150.8" y="125.3" transform="rotate(-90 150.8 125.3)">GND</text>
<text x="166" y="121.7">OTG_DATA7</text>
<text x="179" y="125.6">19</text>
<text x="179" y="123.1">21</text>
<text x="179" y="120.5">23</text>
<text x="183.4" y="124.2">21</text>
<text x="183.4" y="121.6">23</text>
<text x="192.4" y="124.2">22</text>
<text x="192.4" y="121.6">24</text>
<text x="196.8" y="125.6">20</text>
<text x="196.8" y="123.1">22</text>
<text x="196.8" y="120.5">24</text>
<text x="202.1" y="121.7">PS_MIO21</text>
<text x="229.6" y="125.3" transform="rotate(-90 229.6 125.3)">GND</text>
<text x="40.3" y="129.1" transform="rotate(-90 40.3 129.1)">GND</text>
<text x="52.3" y="130.6">PL_B34_IO1_P</text>
<text x="68.5" y="131.9">15</text>
<text x="68.5" y="129.4">17</text>
<text x="68.5" y="126.9">19</text>
<text x="72.9" y="130.5">17</text>
<text x="72.9" y="128">19</text>
<text x="81.9" y="130.5">18</text>
<text x="81.9" y="128">20</text>
<text x="86.3" y="131.9">16</text>
<text x="86.3" y="129.4">18</text>
<text x="86.3" y="126.9">20</text>
<text x="91.6" y="130.6">PL_B34_IO3_N</text>
<text x="119.1" y="129.1" transform="rotate(-90 119.1 129.1)">GND</text>
<text x="166" y="126.8">OTG_DATA0</text>
<text x="166" y="131.9">OTG_DATA1</text>
<text x="168.2" y="129.3">OTG_STP</text>
<text x="179" y="130.7">15</text>
<text x="179" y="128.1">17</text>
<text x="183.4" y="131.8">15</text>
<text x="183.4" y="129.2">17</text>
<text x="183.4" y="126.7">19</text>
<text x="192.4" y="131.8">16</text>
<text x="192.4" y="129.2">18</text>
<text x="192.4" y="126.7">20</text>
<text x="196.8" y="130.7">16</text>
<text x="196.8" y="128.1">18</text>
<text x="202.1" y="129.3">PS_MIO27</text>
<text x="202.1" y="131.9">PS_MIO49</text>
<text x="202.1" y="126.8">PS_MIO23</text>
<text x="10.2" y="136">C</text>
<text x="40.3" y="136.7" transform="rotate(-90 40.3 136.7)">GND</text>
<text x="52.3" y="133.1">PL_B34_IO1_N</text>
<text x="68.5" y="137">11</text>
<text x="68.5" y="134.5">13</text>
<text x="72.9" y="135.6">13</text>
<text x="72.9" y="133">15</text>
<text x="81.9" y="135.6">14</text>
<text x="81.9" y="133">16</text>
<text x="86.3" y="137">12</text>
<text x="86.3" y="134.5">14</text>
<text x="91.6" y="133.1">PL_B34_IO3_P</text>
<text x="119.1" y="136.7" transform="rotate(-90 119.1 136.7)">GND</text>
<text x="150.8" y="138" transform="rotate(-90 150.8 138)">GND</text>
<text x="168.5" y="134.4">OTG_DIR</text>
<text x="179" y="135.8">11</text>
<text x="179" y="133.2">13</text>
<text x="183.4" y="136.9">11</text>
<text x="183.4" y="134.3">13</text>
<text x="192.4" y="136.9">12</text>
<text x="192.4" y="134.3">14</text>
<text x="196.8" y="135.8">12</text>
<text x="196.8" y="133.2">14</text>
<text x="202.1" y="134.4">PS_MIO47</text>
<text x="229.6" y="138" transform="rotate(-90 229.6 138)">GND</text>
<text x="285.2" y="136">C</text>
<text x="51.1" y="140.8">PL_B34_IO17_N</text>
<text x="51.1" y="138.2">PL_B34_IO17_P</text>
<text x="69.1" y="142.1">7</text>
<text x="69.1" y="139.6">9</text>
<text x="72.9" y="143.2">7</text>
<text x="72.9" y="140.7">9</text>
<text x="72.9" y="138.1">11</text>
<text x="81.9" y="140.7">10</text>
<text x="81.9" y="138.1">12</text>
<text x="83.1" y="143.2">8</text>
<text x="86.3" y="139.6">10</text>
<text x="86.9" y="142.1">8</text>
<text x="91.6" y="138.2">PL_B34_IO15_P</text>
<text x="91.6" y="140.8">PL_B34_IO15_N</text>
<text x="166" y="139.5">OTG_DATA6</text>
<text x="168" y="142">OTG_CLK</text>
<text x="179.6" y="143.4">5</text>
<text x="179.6" y="140.8">7</text>
<text x="179.6" y="138.3">9</text>
<text x="183.4" y="141.9">7</text>
<text x="183.4" y="139.4">9</text>
<text x="192.4" y="139.4">10</text>
<text x="193.6" y="141.9">8</text>
<text x="196.8" y="138.3">10</text>
<text x="197.4" y="143.4">6</text>
<text x="197.4" y="140.8">8</text>
<text x="202.1" y="139.5">TCK</text>
<text x="202.1" y="142">TMS</text>
<text x="40.3" y="144.3" transform="rotate(-90 40.3 144.3)">GND</text>
<text x="52.3" y="148.4">PL_B34_IO7_N</text>
<text x="52.3" y="145.8">PL_B34_IO7_P</text>
<text x="69.1" y="149.7">1</text>
<text x="69.1" y="147.2">3</text>
<text x="69.1" y="144.6">5</text>
<text x="72.9" y="148.3">3</text>
<text x="72.9" y="145.7">5</text>
<text x="83.1" y="148.3">4</text>
<text x="83.1" y="145.7">6</text>
<text x="86.9" y="149.7">2</text>
<text x="86.9" y="147.2">4</text>
<text x="86.9" y="144.6">6</text>
<text x="91.6" y="148.4">PL_B34_IO16_N</text>
<text x="91.6" y="145.8">PL_B34_IO16_P</text>
<text x="119.1" y="144.3" transform="rotate(-90 119.1 144.3)">GND</text>
<text x="166" y="147.1">OTG_DATA3</text>
<text x="166" y="144.6">OTG_DATA5</text>
<text x="179.6" y="148.5">1</text>
<text x="179.6" y="145.9">3</text>
<text x="183.4" y="149.6">1</text>
<text x="183.4" y="147">3</text>
<text x="183.4" y="144.5">5</text>
<text x="193.6" y="149.6">2</text>
<text x="193.6" y="147">4</text>
<text x="193.6" y="144.5">6</text>
<text x="197.4" y="148.5">2</text>
<text x="197.4" y="145.9">4</text>
<text x="201.1" y="144.6">TDO</text>
<text x="202.1" y="147.1">TDI</text>
<text x="40.3" y="151.9" transform="rotate(-90 40.3 151.9)">GND</text>
<text x="72.9" y="150.8">1</text>
<text x="83.1" y="150.8">2</text>
<text x="119.1" y="151.9" transform="rotate(-90 119.1 151.9)">GND</text>
<text x="150.8" y="150.7" transform="rotate(-90 150.8 150.7)">GND</text>
<text x="229.6" y="150.7" transform="rotate(-90 229.6 150.7)">GND</text>
<text x="35.3" y="159.6">CARRIER REQUIREMENT:</text>
<text x="35.3" y="161.6">J403.16 = PUDC_B / PL_B34_IO3_P.</text>
<text x="35.3" y="163.7">Carrier MUST tie this pin to</text>
<text x="35.3" y="165.7">+VCCIO_34 or GND with &lt;=1k.</text>
<text x="35.3" y="167.8">Do not leave PUDC_B floating during</text>
<text x="35.3" y="169.8">configuration.</text>
<text x="10.2" y="186">D</text>
<text x="285.2" y="186">D</text>
<text x="35" y="200">1</text>
<text x="85" y="200">2</text>
<text x="135" y="200">3</text>
<text x="185" y="200">4</text>
<text x="235" y="200">5</text>
<text x="285" y="200">6</text>
</g>
</svg>
